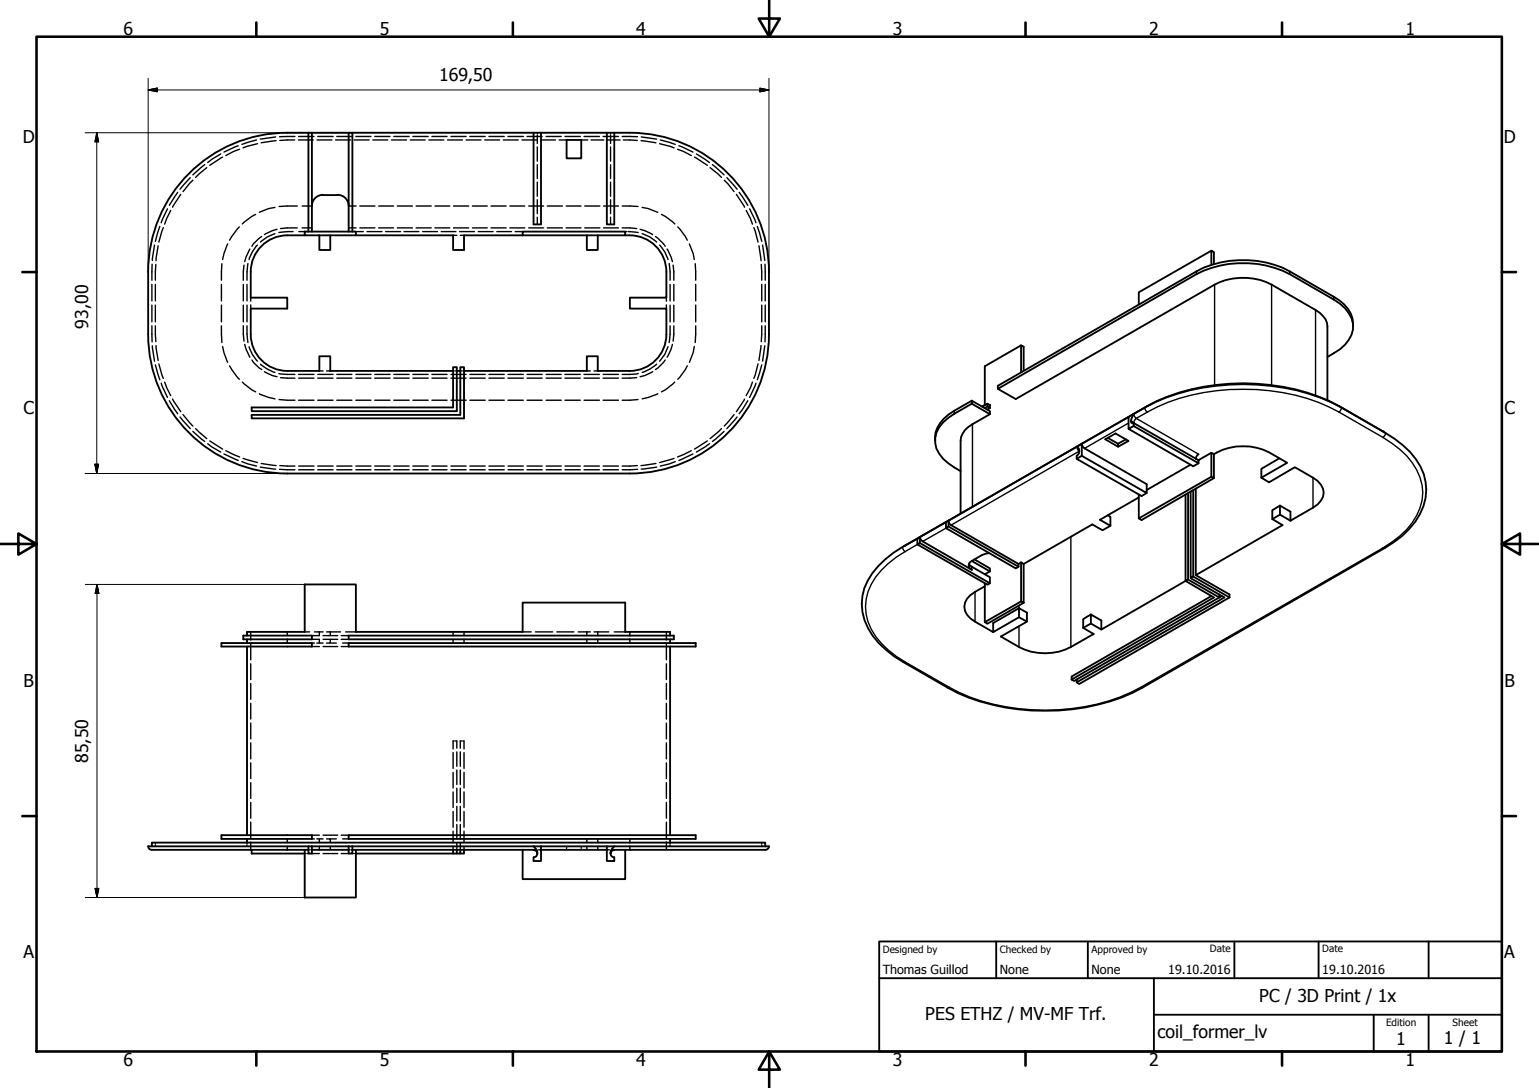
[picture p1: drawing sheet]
<svg xmlns="http://www.w3.org/2000/svg" width="420mm" height="297mm" viewBox="0 0 420 297" stroke-linecap="round" stroke-linejoin="round" font-family="sans-serif">
<!-- layer: Hidden (ISO) -->
<g fill="none" stroke="#000" stroke-width=".38">
<path d="M65 39.8l-3.8 1.7M70 38.2l-4 1.2M70.3 39.2l-3.9 1.2M75.2 37.4l-4.1 .6M75.4 38.4l-4.1 .6M80.5 38.2l-4.1 .1M80.5 37.3h-4.2M81.5 38.2h4M81.5 37.3h4.2M86.6 38.2h4M86.7 37.3h4.2M91.6 38.2h4.1"/>
<path d="M91.9 37.3h4.2M96.7 38.2h4.1M97.2 37.3h4.1M101.8 38.2h4.1M102.3 37.3h4.2M106.9 38.2h4.1M107.5 37.3h4.2M112 38.2h4.1M112.7 37.3h4.2M117.1 38.2h4.1M117.9 37.3h4.1M122.2 38.2h4"/>
<path d="M123.1 37.3h4.2M127.3 38.2h4M128.3 37.3h4.2M132.3 38.2h4.1M133.5 37.3h4.2M137.4 38.2h4.1M138.7 37.3h4.2M142.5 38.2h4.1M143.9 37.3h4.1M146.7 36.2v.4M146.7 36.9v2.3M147.6 38.2h4"/>
<path d="M149.1 37.3h4.1M152.7 38.2h2M154.2 37.3h4.2M158.7 38.2h1.8M159.4 37.3h4.2M161.4 38.2h3.4M164.7 37.3h4.1M165.7 38.2h3.6M166.7 36.2v.4M166.7 36.9v2.3M169.9 37.3h4.2M170.2 38.2l3.8 .1"/>
<path d="M175 38.4l4.1 .6M175.1 37.4l4.2 .6M180.1 39.2l3.9 1.2M180.3 38.2l4 1.2M185.4 39.8l3.8 1.7M45.7 57l-1.7 3.8M46.6 57.5l-1.6 3.7M48.5 52.5l-2.3 3.6M49.3 53.1l-2.2 3.5M51.9 48.5l-2.8 3.2M52.6 49.2l-2.6 3.1M55.9 44.9l-3.3 2.8"/>
<path d="M56.5 45.8l-3.1 2.6M60.3 42l-3.6 2.4M60.8 42.9l-3.5 2.2M65.4 40.8l-1.6 .5-2.1 1.2M69.8 58.5l-1.1 .6-2.5 2M75.1 56.6l-1.8 .3-2.5 1.1M81.2 56.2l-5 .2M82.5 56.2h2.7M95.2 56.2h2M98.2 56.2h4.2M103.4 56.2h4M108.5 56.2h4.1"/>
<path d="M113.6 56.2h4.1M118.7 56.2h4.1M123.8 56.2h4.2M129 56.2h4M134 56.2h4.2M139.2 56.2h4.1M144.3 56.2h4.1M146.7 40.1v3.9M146.7 44.9v3.9M146.7 49.7v3.9M146.7 54.5v3.8M146.7 59.3v2"/>
<path d="M149.4 56.2h4.1M154.6 56.2h4M159.6 56.2h4.2M164.8 56.2h4M166.7 40.1v3.9M166.7 44.9v3.9M166.7 49.7v3.9M166.7 54.5v3.8M166.7 59.3v2M169.9 56.2l4.3 .2M175.3 56.6l1.7 .3 2.6 1.1M180.6 58.5l1.1 .6 2.5 2"/>
<path d="M185 40.8l1.6 .5 2.1 1.2M189.6 42.9l3.5 2.2M190.1 42l3.6 2.4M193.9 45.8l3.1 2.6M194.5 44.9l3.2 2.8M197.7 49.2l2.7 3.1M198.4 48.5l2.8 3.2M201 53.1l2.3 3.5M201.8 52.5l2.4 3.6M203.7 57.5l1.2 2.1 .5 1.6M204.7 57l1.7 3.8M41.5 77.6v4.6"/>
<path d="M41.5 72.1v4.4M42.2 66.9l-.6 4.2M42.4 77.6v4.6M42.5 72.2l-.1 4.3M43.2 67.1l-.6 4.1M43.6 61.8l-1.2 4.1M44.6 62.2l-1.2 3.9M60.5 77.6v4.6M60.6 72l-.1 4.5M62.2 66.6l-1 2.6-.4 1.7M65.3 62l-2.6 3.6M66.4 77.6v4.6"/>
<path d="M66.6 72.4l-.2 4.1M67.4 77.6v4.6M67.7 71.9l-.3 4.6M68.2 68l-1.4 3.4M70.3 66.9a9.3 9.3 0 0 0-2.3 4M71.4 64.6l-2.2 1.9-.4 .7M75.1 63.8a9.3 9.3 0 0 0-4 2.3M75.6 62.6l-1.2 .4-2.2 1.1M80 63.2l-3.9 .3M81.2 62.2l-4.6 .2M81.6 63.2h1.6M82.5 62.2h2.7"/>
<path d="M95.2 62.2h2M97.2 63.2h2M98.2 62.2h4.2M100.2 63.2h4.1M103.4 62.2h4M105.3 63.2h4M108.5 62.2h4.1M110.3 63.2h4.1M113.6 62.2h4.1M115.4 63.2h4M118.7 62.2h4.1M120.5 63.2h4"/>
<path d="M123.7 64.2h1M123.8 62.2h4.2M125.5 63.2h4M125.7 64.2h1M129 62.2h4M130.6 63.2h4M134 62.2h4.2M135.6 63.2h4M139.2 62.2h4.1M140.7 63.2h2M144.3 62.2h4.1M149.4 62.2h4.1"/>
<path d="M154.6 62.2h4M159.6 62.2h4.2M164.8 62.2h4M169.9 62.2l3.9 .2M170.7 63.2h.4M171.5 63.2l2.7 .3M174.8 62.6l1.2 .4 2.2 1.1M175.3 63.8a9.3 9.3 0 0 1 4 2.3M178.9 64.6l2.7 2.6M180.1 66.9a9.3 9.3 0 0 1 2.3 4M182.1 68l1.1 2.2 .4 1.2M182.7 71.9l.2 4.6"/>
<path d="M182.9 77.6v4.6M183.8 72.4l.2 4.1M184 77.6v4.6M185 62l2.1 2.5 .5 1.1M188.2 66.6l1 2.6 .3 1.7M189.8 72l.1 4.5M189.9 77.6v4.6M205.8 62.2l1.1 3.9M206.8 61.8l1.2 4.1M207.2 67.1l.6 4.1M207.8 72.2l.2 4.3M208 77.6v4.6"/>
<path d="M208.2 66.9l.6 4.2M208.9 72.1v4.4M208.9 77.6v4.6M41.5 83.3v4.6M41.5 88.9v4.4M41.6 94.4l.6 4.2M42.4 99.6l1.2 4.1M42.4 83.3v4.6M42.4 88.9l.1 4.4M42.6 94.3l.6 4.1M43.4 99.4l1.2 3.9M60.5 83.3v4.6"/>
<path d="M60.5 88.9l.1 4.6M60.8 94.6l.4 1.7 1 2.6M62.7 99.9l2.6 3.7M66.4 83.3v4.6M66.4 88.9l.2 4.2M66.8 94l.4 1.4 1 2.1M67.4 88.9l.3 4.6M67.4 83.3v4.6M68 94.7a9.3 9.3 0 0 0 2.3 3.9M68.5 81.3v.9M68.5 83.2v1.1M68.8 98.3l.4 .7 2.2 1.9"/>
<path d="M71.1 99.4a10.1 10.1 0 0 0 4 2.2M179.3 99.4a10.1 10.1 0 0 1-4 2.2M181.6 98.3l-2 2.1-.7 .5M181.9 81.3v.9M181.9 83.2v1.1M182.4 94.7a9.3 9.3 0 0 1-2.3 3.9M182.9 88.9l-.2 4.6M182.9 83.3v4.6M183.6 94l-.4 1.4-1.1 2.1M184 88.9l-.2 4.2M184 83.3v4.6M187.6 99.9l-.5 1.1-2.1 2.6"/>
<path d="M189.5 94.6l-.3 1.7-1 2.6M189.9 88.9l-.1 4.6M189.9 83.3v4.6M206.9 99.4l-1.1 3.9M207.8 94.3l-.6 4.1M208 99.6l-1.2 4.1M208 83.3v4.6M208 88.9l-.2 4.4M208.8 94.4l-.6 4.2M208.9 88.9v4.4M208.9 83.3v4.6M44 104.6l1.7 3.9"/>
<path d="M45 104.3l1.6 3.7M46.2 109.4l2.3 3.6M47.1 109l2.2 3.4M49.1 113.8l2.8 3.2M50 113.2l2.6 3.1M52.6 117.8l3.3 2.7M53.4 117l3.1 2.7M66.2 104.3l2.5 2.1 1.1 .6M70.8 107.5l2.5 1 1.8 .4M72.2 101.5l2.2 1 1.2 .4M76.1 102l4.4 .2M76.2 109.1l4.3 .2"/>
<path d="M76.6 103.1l3.9 .1M81.5 102.2h4.2M81.5 103.2h4.2M81.5 109.3h4.2M86.7 102.2h4.2M86.7 103.2h4.2M86.7 109.3h4.2M87.2 101.3h1M89.2 101.3h1M91.9 102.2h4.2M91.9 103.2h4.2M91.9 109.3h4.2"/>
<path d="M97.2 102.2h4.1M97.2 103.2h4.1M97.2 109.3h4.1M102.3 102.2h4.2M102.3 103.2h4.2M102.3 109.3h4.2M107.5 102.2h4.2M107.5 103.2h4.2M107.5 109.3h4.2M112.7 102.2h4.2M112.7 103.2h4.2M112.7 109.3h4.2"/>
<path d="M117.9 102.2h4.1M117.9 103.2h4.1M117.9 109.3h4.1M123.1 102.2h4.2M123.1 103.2h4.2M123.1 109.3h4.2M123.7 101.3h.3M124.3 101.3h.4M125.7 101.3h.3M126.4 101.3h.3M128.3 102.2h4.2M128.3 103.2h4.2"/>
<path d="M128.3 109.3h4.2M133.5 102.2h4.2M133.5 103.2h4.2M133.5 109.3h4.2M138.7 102.2h4.2M138.7 103.2h4.2M138.7 109.3h4.2M143.9 102.2h4.1M143.9 103.2h4.1M143.9 109.3h4.1M149.1 102.2h4.1M149.1 103.2h4.1"/>
<path d="M149.1 109.3h4.1M154.2 102.2h4.2M154.2 103.2h4.2M154.2 109.3h4.2M159.4 102.2h4.2M159.4 103.2h4.2M159.4 109.3h4.2M160.2 101.3h1M162.2 101.3h1M164.7 102.2h4.1M164.7 103.2h4.1M164.7 109.3h4.1"/>
<path d="M173.8 103.1l-3.9 .1M174.2 109.1l-4.3 .2M174.2 102l-4.3 .2M178.2 101.5l-2.2 1-1.2 .4M179.6 107.5l-2.6 1-1.7 .4M184.2 104.3l-2.5 2.1-1.1 .6M197 117l-3.1 2.7M197.7 117.8l-3.2 2.7M200.4 113.2l-2.7 3.1M201.2 113.8l-2.8 3.2M203.3 109l-2.3 3.4M204.2 109.4l-2.4 3.6"/>
<path d="M205.4 104.3l-.5 1.6-1.2 2.1M206.4 104.6l-1.7 3.9M56.7 121.1l3.6 2.3M57.3 120.4l3.5 2.2M61.2 123.9l3.8 1.8M61.7 123l3.7 1.8M66 126l4 1.2M66.4 125.1l3.9 1.2M71.1 127.5l4.1 .6M71.3 126.5l4.1 .6M76.3 128.1l4.2 .2M76.4 127.1l4.1 .1"/>
<path d="M81.5 127.2h4.2M81.5 128.3h4.2M86.7 127.2h4.2M86.7 128.3h4.2M91.9 127.2h4.2M91.9 128.3h4.2M97.2 127.2h4.1M97.2 128.3h4.1M102.3 127.2h4.2M102.3 128.3h4.2M107.5 127.2h4.2M107.5 128.3h4.2"/>
<path d="M112.7 127.2h4.2M112.7 128.3h4.2M117.9 127.2h4.1M117.9 128.3h4.1M123.1 127.2h4.2M123.1 128.3h4.2M128.3 127.2h4.2M128.3 128.3h4.2M133.5 127.2h4.2M133.5 128.3h4.2M138.7 127.2h4.2M138.7 128.3h4.2"/>
<path d="M143.9 127.2h4.1M143.9 128.3h4.1M149.1 127.2h4.1M149.1 128.3h4.1M154.2 127.2h4.2M154.2 128.3h4.2M159.4 127.2h4.2M159.4 128.3h4.2M164.7 127.2h4.1M164.7 128.3h4.1M174 127.1l-4.1 .1M174.1 128.1l-4.2 .2"/>
<path d="M179.1 126.5l-4.1 .6M179.3 127.5l-4.2 .6M184 125.1l-3.9 1.2M184.3 126l-1.6 .7-2.4 .5M188.7 123l-3.7 1.8M189.2 123.9l-3.8 1.8M193.1 120.4l-3.5 2.2M193.7 121.1l-3.6 2.3M68.5 172.5v2.2M68.5 175.8v4.3M78.4 172.5v1M78.4 174.5v1.1"/>
<path d="M83.2 172.5h1.3M85.2 174.5h2v1.1h1M85.2 175.6h.7M85.2 176.5h2M85.9 172.5h2.3M86.5 175.6h.7M87.2 172.5v1h-2M88.2 173.5h4M88.2 174.5h4M88.2 176.5h4M89.2 172.5h3.8M90.2 174.5v1.1h-1"/>
<path d="M90.2 172.5v1M90.2 175.6h1.6M93.2 173.5h2M93.2 174.5h2M93.2 176.5h2M93.5 175.6h1.7M94.4 172.5h2.8M123.7 172.5v1M123.7 174.5v1.1M126.7 172.5v1M126.7 174.5v1.1M142.7 172.5h2.3"/>
<path d="M146.2 172.5h4.7M152 172.5h4.7M157.9 172.5h3.3M160.2 172.5v1M160.2 174.5v1.1M162.2 172.5h4M163.2 172.5v1M163.2 174.5v1.1M167.7 172.5h3M172 172.5v1M172 174.5v1.1M181.9 172.5v2.2"/>
<path d="M181.9 175.8v4.3M68.5 181.2v4.3M68.5 186.6v4.3M68.5 192v4.3M68.5 197.4v4.3M181.9 181.2v4.3M181.9 186.6v4.3M181.9 192v4.3M181.9 197.4v4.3M68.5 202.8v4.4M68.5 208.3v4.3M68.5 213.7v4.3"/>
<path d="M68.5 219.1v4.3M123.7 205.5v4.3M123.7 210.9v4.2M123.7 216.2v4.3M124 202.3h-.3v2.2M124.3 202.3h.4v2M124.7 205.3v3.9M124.7 210.2v4M124.7 215.2v3.9M125.7 205.3v3.9M125.7 210.2v4M125.7 215.2v3.9"/>
<path d="M126 202.3h-.3v2M126.4 202.3h.3v2.2M126.7 205.5v4.3M126.7 210.9v4.2M126.7 216.2v4.3M181.9 202.8v4.4M181.9 208.3v4.3M181.9 213.7v4.3M181.9 219.1v4.3M42.4 230v.4M42.4 230.7v.4M67.4 230v.4"/>
<path d="M67.4 230.7v.4M68.5 224.5v4.3M68.5 229.9v2.1M78.4 229v1M78.4 231.1v.9M83.2 233h.3M83.8 233h.4M84.2 232h.3M84.8 232h.4M85.2 228h2M85.2 229h.7M85.2 233h2"/>
<path d="M86.5 229h.7M87.2 231.1v.9M88.2 229h-1v1M88.2 228h4M88.2 233h4M89.2 229h1v1M90.2 231.1v.9M90.2 229h1.6M93.2 228h2M93.2 233h2M93.5 229h1.7M95.2 232h.3"/>
<path d="M95.8 232h.4M96.2 233h.3M96.8 233h.4M123.7 221.5v4.4M123.7 226.9v3.1M123.7 231.1v.9M124.7 220.1v4M124.7 225.1v4M124.7 230v2M125.7 220.1v4M125.7 225.1v4M125.7 230v2"/>
<path d="M126.7 221.5v4.4M126.7 226.9v3.1M126.7 231.1v.9M145.7 232h.7M147 232h.7M154.7 231.1v.3M154.7 231.7v.3M158.7 231.1v.3M158.7 231.7v.3M160.2 229v1M160.2 231.1v.9M163.2 229v1"/>
<path d="M163.2 231.1v.9M165.7 232h.7M167 232h.7M172 229v1M172 231.1v.9M181.9 224.5v4.3M181.9 229.9v2.1M182.9 230v.4M182.9 230.7v.4M208 230v.4M208 230.7v.4"/>
</g>
<!-- layer: Visible (ISO) -->
<g fill="none" stroke="#000" stroke-width=".51">
<path d="M78.4 36.2h5.8M78.5 36.2a38 38 0 0 0-38.1 38M84.2 36.2h1v27M84.2 36.2v27M85.2 36.2h10M96.2 36.2h69.5M145.7 36.2v25.1h2v-25.1M154.7 38.2h4v5h-4zM165.7 36.2h2a40.4 40.4 0 0 1 23.4 5.2 38 38 0 0 1 18.8 32.9M165.7 36.2v25.1h2v-25.1M88.2 53.2a3 3 0 0 0-3 3M88.2 53.3h4"/>
<path d="M92.2 53.2a3 3 0 0 1 3 3M40.4 74.2v17.1a38 38 0 0 0 38 38h93.6a38 38 0 0 0 37.9-38v-17.1M68.5 74.2v7.1h9.9v3h-9.9v7a10 10 0 0 0 9.9 10h8.8v-4h3v4h33.5M83.2 64.2a16.4 16.4 0 0 0-9.4 1.2 10 10 0 0 0-5.3 8.8M83.2 63.2h14v1h-14zM87.2 64.2v4h3v-4M95.2 63.2v-27h1v27M97.2 64.2h26.5v4h3v-4h16M142.7 63.2h28v1h-28zM160.2 64.2v4h3v-4M170.7 64.2a10.1 10.1 0 0 1 11.2 10.1M181.9 74.2v7.1h-9.9v3h9.9v6.9a10 10 0 0 1-10 10.1h-8.7v-4h-3v4h-33.5"/>
<path d="M330.7 68.4l-19.8 11.4v3.3M331.4 72.1v-3.3l-.7-.4v3.9M278.8 94.3l-9.9 5.7v10.6M68.7 111.2h55v-10.9h1v12h-56zM68.7 113.3h57v-13h1v13.9h-58zM124.7 101.3h1M265.3 109.4l5 2.9v.8l-5-2.9zM265.3 109.4l-4.8 2.7M269.6 110.2l.7 .4v.8l-.7-.4zM269.6 110.2l-1.4 .8M269.6 111l-.7 .4M270.3 111.4l-.7 .4"/>
<path d="M272.4 105.3v.9l4.9 2.8M279.5 101.3v-6.6l-.7-.4v7.3M301.8 119.9l2.7-1.6 3.6 2.1-2.9 1.6zM302.5 119.6l2.7 1.5v.9M307.4 119.9l-2.2 1.2M308.1 113.8v3.3l1.4-.8M308.1 117.1l17.7 10.2 1.4-.8M308.1 113.8l-12.8 7.3M308.8 114.9v.1M309.5 115.5v.8l17.7 10.2v-.8M309.5 113l-1.4 .8M295.3 121.1l-1.4 .9a1.43 1.43 0 0 1 0 2.4v.9l17.8 10.1 1.4-.8"/>
<path d="M295.3 121.1v3.3l-1.4 .9M295.3 121.1l.4 1 .4 .3 17 9.8v2.4l-17.8-10.2M310.9 135.8l-10.6 6.1 2.8 1.7v-2.5l-.6-.4M310.9 135.1v6.4M324.4 134.6v23.6l-.7 .4v-23.5M325.1 126.9l-12 6.9M325.8 133.8v23.6l-.7 .4v-23.6M326.5 133.4v23.6M330.7 123.6v6.6M331.4 124l-.7-.4-3.5 2.1M331.4 124v6.5M332.3 123.5l-.9 .5"/>
<path d="M358.5 138.6l-6.2 3.6v-2.5M250.4 147.1v1.5l19.2 11 .7-.4-19.2-10.9-.7 .3M251.1 146.6v1.7M251.9 147.8l13.4 7.8a1.28 1.28 0 0 1-.8-1.2 1.28 1.28 0 0 1 .8-1.3M258.3 142.5l.7-.3v1.5l-.7 .5zM258.3 144.2l19 11 .8-.5M259.7 143.4l18.4 10.6v.7l-19.1-11M265.3 154.7l5 2.9v1.6M266 152.7l4.3 2.5v.8l-5-2.9M268.9 159.2v10.6l.7 .5 9.9-5.7v-10.6l-.7-.5v10.7l.7 .4M270.1 151l-1.9 .5-2.9 1.6M278.8 153.5l-.7 .5"/>
<path d="M303.1 143.6l-2.1 1.2-2.8-1.6-18.7 10.8M310.9 141.5l19.8-11.3 .7 .3-19.7 11.5zM323.7 158.6l7.7 4.5-38.9 22.4v-.8l38.2-22M324.4 158.2l8.5 4.9 .7-.4M325.1 157.8l9.2 5.3-40.4 23.2v-.8M325.8 157.4l9.9 5.7M326.5 157l9.2 5.3v.8l-41.1 23.6-.7-.4M350.1 143.4l-23.6 13.6M60.5 175.6h24.7v.9h-24.7zM66.4 173.5h18.8v1h-18.8zM67.4 173.5v-1h15.8v-12.9h14v12.9h45.5v-8h28v8h12.2v1M67.4 174.5v1.1"/>
<path d="M67.4 176.5v51.5M95.2 173.5h88.8v1h-88.8zM95.2 175.6h94.7v.9h-94.7zM182.9 174.5v1.1M182.9 176.5v51.5M268.9 160.1l-2.7 1.5a4.6 4.6 0 0 0-2.7 5.2l.5 1.1 .9 .9 6.2 3.8M273.2 173.8l5 2.8M278.2 168.5v-2.5l-7.1 4.1v2.5l7.1-4.1 2.2 1.2M278.2 166l2.2 1.2M278.8 164.2l-9.9 5.6M332.9 162.3v.8l-39.7 22.8-.7-.4M41.5 231.1v-1.1h167.4v1.1"/>
<path d="M41.5 232h42.7M60.5 228h24.7v1h-24.7zM67.4 229v1M68.7 232v1h14.5M83.2 232v13h14v-13M84.2 231.1h-43.8a.99 .99 0 0 0 1 .9M84.2 231.1l125.7-.1a.98 .98 0 0 1-1 1h-41.2M84.2 231.1v1.9h1v-1.9M85.2 232h10M95.2 231.1v1.9h1v-1.9M95.2 228h94.7v1h-94.7zM96.2 232h49.5"/>
<path d="M97.2 233h26.5M123.7 232v1h1v-1M125.7 232v1h-1M126.7 232v1h-1M142.7 232v8h28v-8M145.7 231.1a2.01 2.01 0 0 1 1 1.9M145.7 232.1a.98 .98 0 0 1 1 1 .98 .98 0 0 1-1 .9M147.7 231.1v4h-2v-1.1M147.7 232h18M165.7 231.1v4h2v-1.1a.98 .98 0 0 1-1-.9 .98 .98 0 0 1 1-1M167.7 231.1a2.01 2.01 0 0 0-1 1.9M182.9 229v1"/>
</g>
<!-- layer: Visible Narrow (ISO) -->
<g fill="none" stroke="#000" stroke-width=".38">
<path d="M326.6 74.1v.8M331.6 77.7v27.4M347.2 77.7v27.4M352.1 74.1v.8M359.2 84.6v23.3M364.1 81v.8M260.5 112.1v.9M265.5 115.8v22.6M308.1 115.5l-12 6.9M308.8 115l.7 .5M309.5 113l.7 1.2-.7 1.3-.7-.6M312.5 111.3l.4 .9 .3 .3a56.2 56.2 0 0 1 33.4-5.8 49.5 49.5 0 0 1 19 5.8"/>
<path d="M313.2 112.5l-3 1.7 17 9.8M313.2 110.9h.1M365.6 112.5l12 6.9M365.6 110.9h.1M366.3 111.3l-.7 1.2M378.3 118.2l-.1 .5-.6 .7a24.2 24.2 0 0 1 9.2 8.9 12.8 12.8 0 0 1-1.2 14.4 26 26 0 0 1-8 6.9M293.9 122l.4 .9 .3 .3-34.9 20.2M358.5 130.4v8.2M246.4 149.3l.7 1.3M247.1 150.6a21.7 21.7 0 0 0-10.1 10.9 13.6 13.6 0 0 0 3.7 14.2l4 3.5 2.4 1.5-.5 .1M250.4 148.6l-3.3 2M258.3 144.2l-6.4 3.6"/>
<path d="M265.3 154.7v.9M292.4 146.5v30.1M377.6 149.6h.5M377.6 149.6l-66.1 38M266.2 161.6v8.1M278.2 165.3v.7M278.2 170.9v5.7M247.1 180.7l12 6.9M259.1 187.6l-.5 .1M259.1 187.6a54.4 54.4 0 0 0 29.8 6.2 52.4 52.4 0 0 0 22.6-6.2l.5 .1"/>
</g>
<g fill="none" stroke="#000" stroke-width=".51">
<path d="M362.4 97.5a13.1 13.1 0 0 0 6.6-6.1 7.3 7.3 0 0 0-3.2-8.5l-13.7-8a28.4 28.4 0 0 0-25.5 0l-54.2 31.3M369.4 89.1a7.7 7.7 0 0 0-3.7-7.1l-13.6-7.9a27.9 27.9 0 0 0-25.5 0l-54.2 31.2M260.5 112.1a9.1 9.1 0 0 0-5.2 7.4v.8M265.3 110.2a21.8 21.8 0 0 0-8.9 6.4 6.7 6.7 0 0 0 1.1 8.7l1.4 1.2 3.4 2.1M270.3 113.1l-4.8 2.7a5.7 5.7 0 0 0-3.2 4.5v19.9M277.3 109l54.3-31.3a17.1 17.1 0 0 1 15.6 0l12 6.9a5.9 5.9 0 0 1 3.2 4.5v20.2M308.8 114.9l.7-1.9a55.6 55.6 0 0 1 33.6-8 52.8 52.8 0 0 1 23.2 6.3l12 6.9a21.8 21.8 0 0 1 10.4 11.2 14.5 14.5 0 0 1-4 15l-1.9 1.9-4.7 3.3-66.1 38.1a57.3 57.3 0 0 1-34.1 6 50.7 50.7 0 0 1-19.3-6l-12-6.9a22.4 22.4 0 0 1-10.6-11.5 14.1 14.1 0 0 1 3.8-14.8 38.3 38.3 0 0 1 11.3-7.9M308.8 115l.1 .4 .6 .1 17.7 10.2M378 118l-12.4-7.1a59 59 0 0 0-43.7-3.7l-6 2.3-2.7 1.4-66.5 38.2M327.2 124l-.4 .3-.3 1M332.3 123.5a16 16 0 0 1 14.2 0l4.9 2.9-7 4 2.1 1.3 7-4.1 5 2.8a4.7 4.7 0 0 1 2.7 5.2l-.6 1.1-.9 1-1.2 .9M349.2 125.1l-4.8 2.9v2.4"/>
<path d="M349.4 138v2.5M352.3 139.7l-2.9-1.7-2.1 1.3v2.4M251.1 146.6l.4 .9 .4 .3M258.3 142.5l-7.2 4.1M259 142.2l.3 .9 .4 .3M264.5 154l.8 .7M270.3 156l-1.4 .8M323.7 158.6l-23 13.3v-2.5l-2.9-1.6v2.4M352.3 142.2l-2.9-1.7-2.1 1.2 2.8 1.7M280.4 167.2v2.5l-7.2 4.1M297.8 167.8l-2.1 1.2v2.4M300.7 171.9l-2.9-1.7-2.1 1.2 2.9 1.7-6.2 3.5a15.5 15.5 0 0 1-14.2 0"/>
</g>
<g fill="#000">
<circle cx="377.6" cy="117.8" r=".19"/>
<circle cx="247.1" cy="149" r=".19"/>
</g>
<!-- layer: Border (ISO) -->
<g fill="none" stroke="#000" stroke-width=".7">
<path d="M10 10h400v277.1h-400zM70 6.1v3.9M140 6.1v3.9M210 0v10l-2.9-4.9h5.8l-2.9 4.9M280 6.1v3.9M350 6.1v3.9M6.1 74.3h3.9M410 74.3h3.9M0 148.5h10l-5-2.8v5.7l5-2.9M410 148.5l5 2.9v-5.7l-5 2.8h10M6.1 222.8h3.9M410 222.8h3.9"/>
<path d="M70 287.1v3.8M140 287.1v3.8M210 287.1l2.9 4.9h-5.8l2.9-4.9v9.9M280 287.1v3.8M350 287.1v3.8"/>
</g>
<!-- layer: Title (ISO) -->
<path d="M240 257h170v30.1h-170zM272 257v10.1M297 257v10.1M337 257v10.1M360 257v10.1M390 257v10.1M240 267.1h170M315 277h95M315 267.1v20M375 277v10.1M390 277v10.1" fill="none" stroke="#000" stroke-width=".51"/>
<!-- layer: Dimension (ISO) -->
<g fill="none" stroke="#000" stroke-width=".27">
<path d="M23.2 36.2h73M26.4 36.2l.5 2.5h-1zM26.4 36.2v93.1M40.4 24.6l2.5-.5v1zM40.4 24.6h169.5M40.4 21.4v52.8M207.5 24.1l2.4 .5-2.4 .5zM209.9 21.4v52.8M23.2 129.3h55.2M25.9 126.7h1l-.5 2.6zM23.3 159.6h59.9M26.5 159.6l.5 2.4h-1z"/>
<path d="M26.5 159.6v85.4M23.3 245h59.9M26 242.6h1l-.5 2.4z"/>
</g>
<path d="M26.4 36.2l.5 2.5zM26.4 36.2l.5 2.5h-1zM40.4 24.6l2.5-.5zM40.4 24.6l2.5-.5v1zM207.5 25.1l2.4-.5zM207.5 24.1l2.4 .5-2.4 .5zM25.9 126.7l.5 2.6zM25.9 126.7h1l-.5 2.6zM26.5 159.6l.5 2.4zM26.5 159.6l.5 2.4h-1zM26 242.6l.5 2.4zM26 242.6h1l-.5 2.4z" fill="#000" stroke="#000" stroke-width=".27"/>
<g font-size="4.8">
<text x="33.7" y="9.6">6</text>
<text x="103.7" y="9.6">5</text>
<text x="173.7" y="9.6">4</text>
<text x="243.7" y="9.6">3</text>
<text x="313.7" y="9.6">2</text>
<text x="383.7" y="9.6">1</text>
<text x="119.9" y="22.2">169,50</text>
<text x="6.2" y="38.9">D</text>
<text x="410.5" y="38.9">D</text>
<text x="24.1" y="89.7" transform="rotate(-90 24.1 89.7)">93,00</text>
<text x="6.4" y="113.1">C</text>
<text x="410.7" y="113.1">C</text>
<text x="6.4" y="187.4">B</text>
<text x="410.7" y="187.4">B</text>
<text x="24.1" y="208.3" transform="rotate(-90 24.1 208.3)">85,50</text>
<text x="6.4" y="261.7">A</text>
<text x="410.7" y="261.7">A</text>
<text x="343.8" y="273.5">PC / 3D Print / 1x</text>
<text x="252.6" y="278.6">PES ETHZ / MV-MF Trf.</text>
<text x="316" y="283.5">coil_former_lv</text>
<text x="381.2" y="285.3">1</text>
<text x="394.2" y="285">1 / 1</text>
<text x="33.7" y="290.9">6</text>
<text x="103.7" y="290.9">5</text>
<text x="173.7" y="290.9">4</text>
<text x="243.7" y="290.9">3</text>
<text x="313.7" y="290.9">2</text>
<text x="383.7" y="290.9">1</text>
</g>
<g font-size="3.4">
<text x="241" y="266">Thomas Guillod</text>
<text x="273" y="266">None</text>
<text x="298" y="266">None</text>
<text x="318.9" y="266">19.10.2016</text>
<text x="361" y="266">19.10.2016</text>
</g>
<g font-size="2.7">
<text x="241" y="260.1">Designed by</text>
<text x="273" y="260.1">Checked by</text>
<text x="298" y="260.1">Approved by</text>
<text x="330.3" y="260">Date</text>
<text x="361" y="260">Date</text>
<text x="378.4" y="280.1">Edition</text>
<text x="396.6" y="280.1">Sheet</text>
</g>
</svg>
